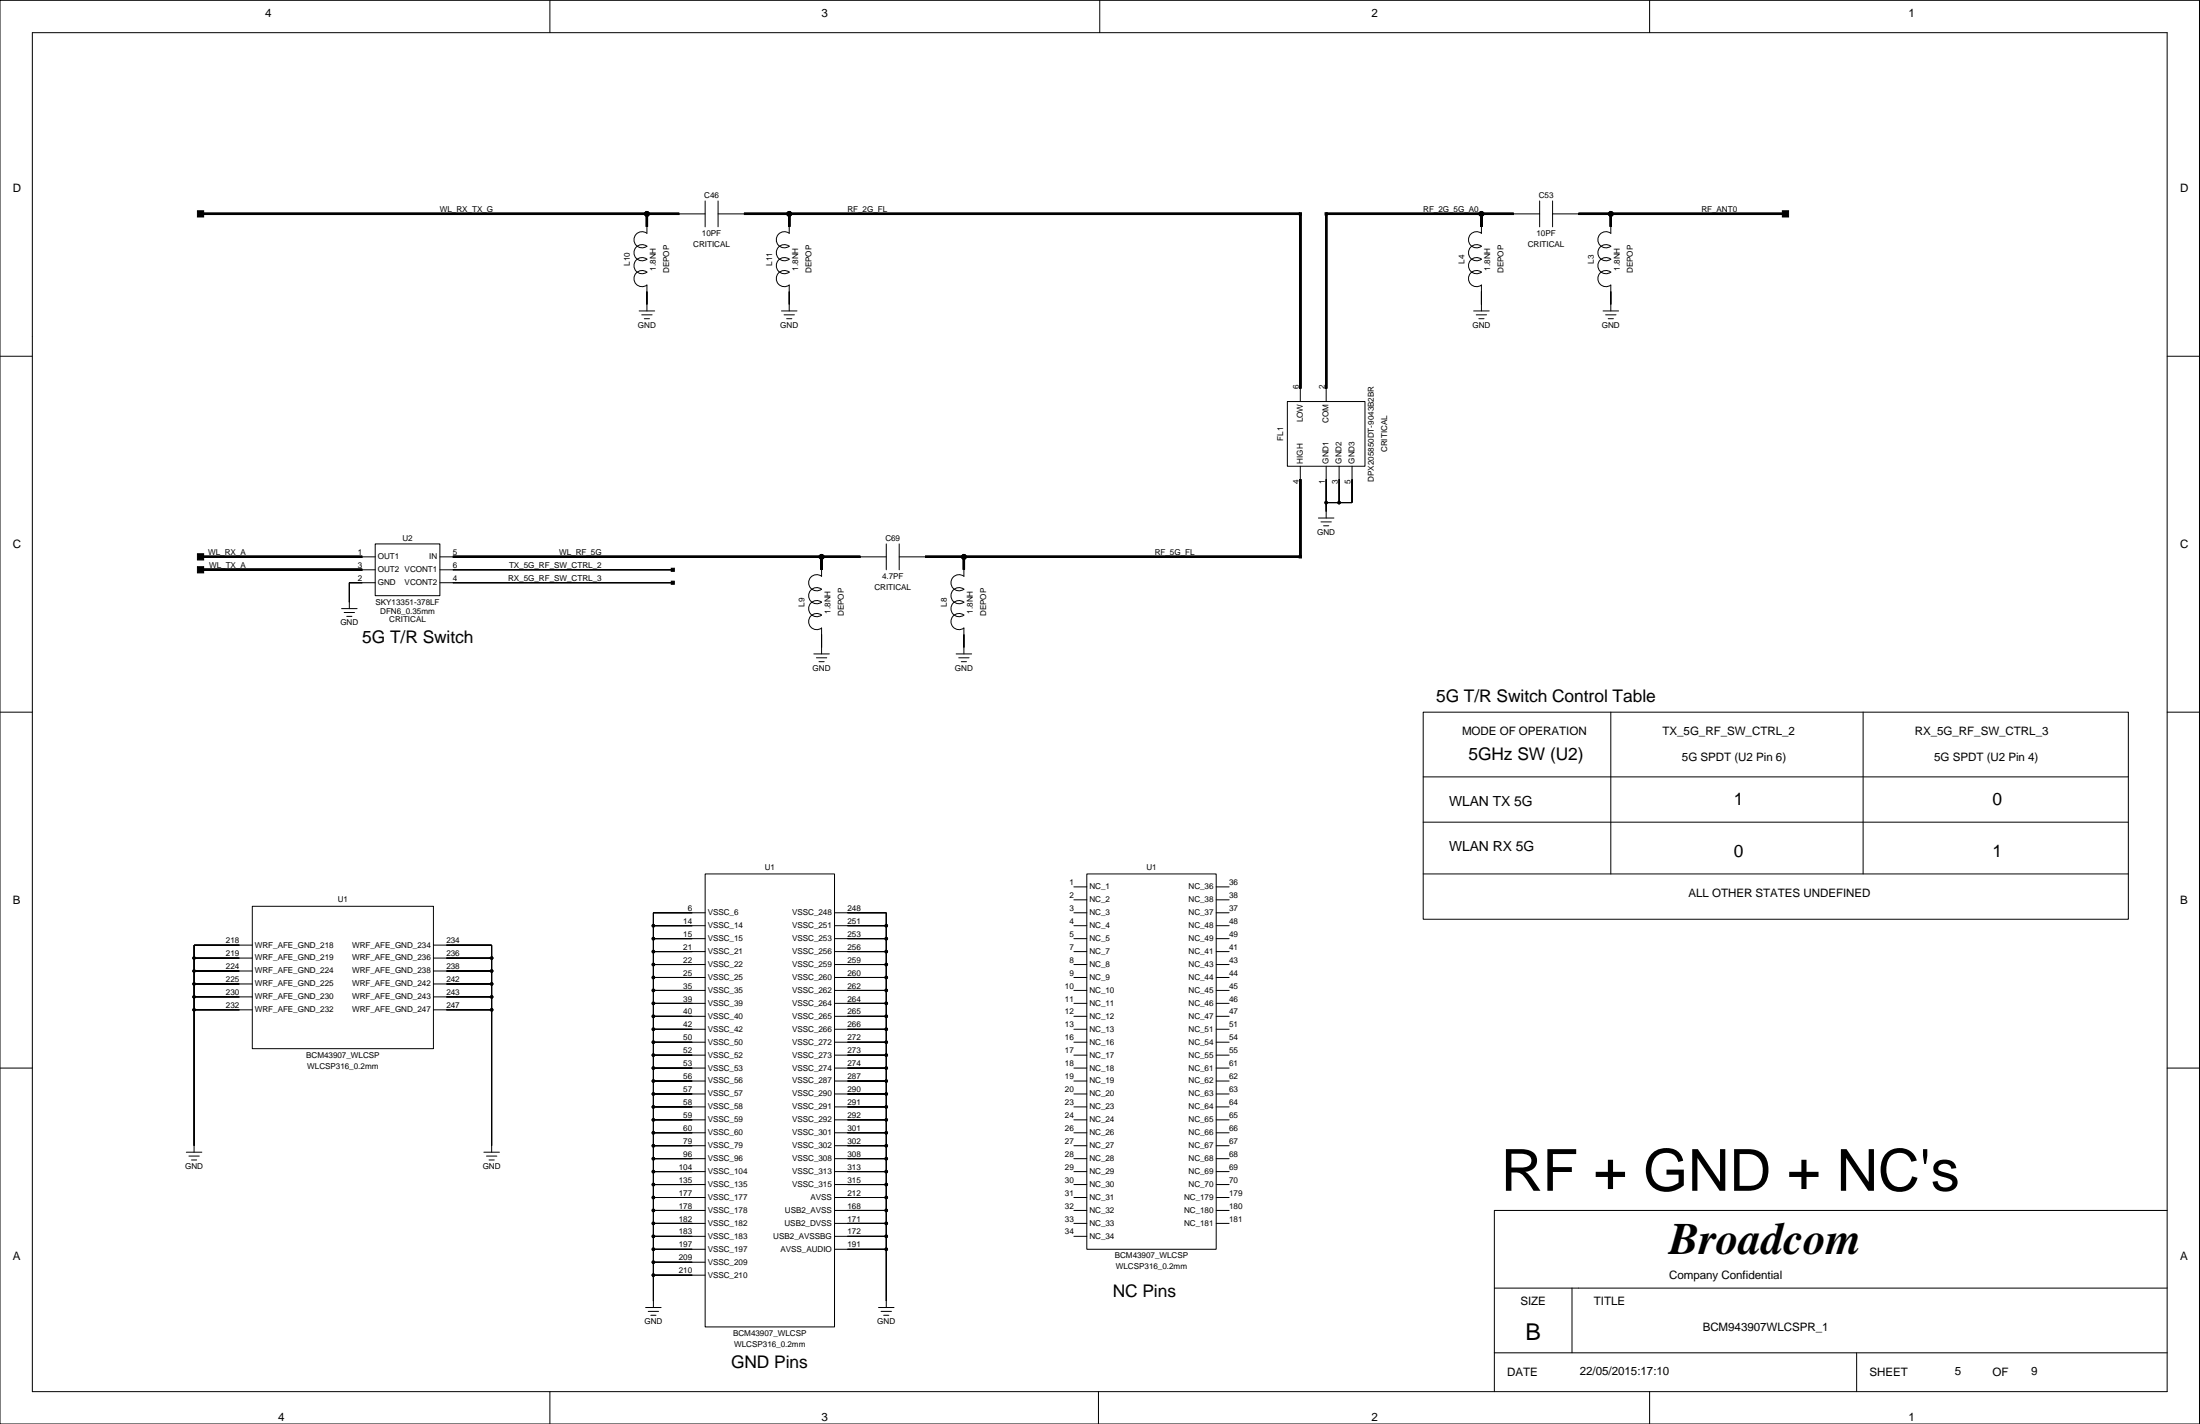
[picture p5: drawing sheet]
<svg xmlns="http://www.w3.org/2000/svg" width="432mm" height="279mm" viewBox="0 0 432 279" stroke-linecap="round" stroke-linejoin="round" font-family="sans-serif">
<g fill="none" stroke="#000" stroke-width=".2">
<path d="M0 .1h431.7v279.3h-431.7zM6.3 6.4h419.1v266.7h-419.1zM107.9 .1v6.3M215.9 .1v6.3M323.8 .1v6.3M138.4 39.4v5.1M140.9 39.4v5.1M302.2 39.4v5.1M304.7 39.4v5.1M127 44.5v1.3a1.59 1.59 0 0 0-2.2 .2 1.59 1.59 0 0 0 0 2.1 1.59 1.59 0 0 0 2.2 .2 1.59 1.59 0 0 0-2.2 .2 1.59 1.59 0 0 0 0 2.2 1.59 1.59 0 0 0 2.2 .1 1.59 1.59 0 0 0-2.2 .3 1.59 1.59 0 0 0 0 2.1 1.59 1.59 0 0 0 2.2 .2 1.59 1.59 0 0 0-2.2 .2 1.59 1.59 0 0 0 0 2.1 1.59 1.59 0 0 0 2.2 .2v5.1M133.3 42h5.1M140.9 42h5.1"/>
<path d="M154.9 44.5v1.3a1.59 1.59 0 0 0-2.1 .2 1.59 1.59 0 0 0 0 2.1 1.59 1.59 0 0 0 2.1 .2 1.59 1.59 0 0 0-2.1 .2 1.59 1.59 0 0 0 0 2.2 1.59 1.59 0 0 0 2.1 .1 1.59 1.59 0 0 0-2.1 .3 1.59 1.59 0 0 0 0 2.1 1.59 1.59 0 0 0 2.1 .2 1.59 1.59 0 0 0-2.1 .2 1.59 1.59 0 0 0 0 2.1 1.59 1.59 0 0 0 2.1 .2v5.1M290.8 44.5v1.3a1.59 1.59 0 0 0-2.2 .2 1.59 1.59 0 0 0 0 2.1 1.59 1.59 0 0 0 2.2 .2 1.59 1.59 0 0 0-2.2 .2 1.59 1.59 0 0 0 0 2.2 1.59 1.59 0 0 0 2.2 .1 1.59 1.59 0 0 0-2.2 .3 1.59 1.59 0 0 0 0 2.1 1.59 1.59 0 0 0 2.2 .2 1.59 1.59 0 0 0-2.2 .2 1.59 1.59 0 0 0 0 2.1 1.59 1.59 0 0 0 2.2 .2v5.1M297.1 42h5.1M304.7 42h5.1M316.2 44.5v1.3a1.59 1.59 0 0 0-2.2 .2 1.59 1.59 0 0 0 0 2.1 1.59 1.59 0 0 0 2.2 .2 1.59 1.59 0 0 0-2.2 .2 1.59 1.59 0 0 0 0 2.2 1.59 1.59 0 0 0 2.2 .1 1.59 1.59 0 0 0-2.2 .3 1.59 1.59 0 0 0 0 2.1 1.59 1.59 0 0 0 2.2 .2 1.59 1.59 0 0 0-2.2 .2 1.59 1.59 0 0 0 0 2.1 1.59 1.59 0 0 0 2.2 .2v5.1M0 69.9h6.3M125.4 61h3.1M126 61.8h2M126.5 62.5h1M153.4 61h3M153.9 61.8h2M154.4 62.5h1"/>
<path d="M252.7 78.8h15.2v12.7h-15.2zM255.2 76.2v2.6M260.3 76.2v2.6M289.2 61h3.1M289.7 61.8h2.1M290.3 62.5h1M314.6 61h3.1M315.1 61.8h2.1M315.7 62.5h1M425.4 69.9h6.3M255.2 91.5v2.5M260.3 91.5v10.1"/>
<path d="M262.8 91.5v7.1M265.4 91.5v7.1h-5.1M67 119.4h3.1M71.1 109.3h2.5M71.1 111.8h2.5M73.6 106.7h12.7v10.2h-12.7zM73.6 114.3h-5v5.1M86.3 109.3h2.6M86.3 114.3h45.8M86.3 111.8h45.8M161.3 111.8v1.3a1.59 1.59 0 0 0-2.2 .2 1.59 1.59 0 0 0 0 2.1 1.59 1.59 0 0 0 2.2 .2 1.59 1.59 0 0 0-2.2 .2 1.59 1.59 0 0 0 0 2.1 1.59 1.59 0 0 0 2.2 .2 1.59 1.59 0 0 0-2.2 .2 1.59 1.59 0 0 0 0 2.2 1.59 1.59 0 0 0 2.2 .2 1.59 1.59 0 0 0-2.2 .2 1.59 1.59 0 0 0 0 2.1 1.59 1.59 0 0 0 2.2 .2v5.1M168.9 109.3h5.1"/>
<path d="M174 106.7v5.1M176.5 109.3h5.1M176.5 106.7v5.1M189.2 111.8v1.3a1.59 1.59 0 0 0-2.1 .2 1.59 1.59 0 0 0 0 2.1 1.59 1.59 0 0 0 2.1 .2 1.59 1.59 0 0 0-2.1 .2 1.59 1.59 0 0 0 0 2.1 1.59 1.59 0 0 0 2.1 .2 1.59 1.59 0 0 0-2.1 .2 1.59 1.59 0 0 0 0 2.2 1.59 1.59 0 0 0 2.1 .2 1.59 1.59 0 0 0-2.1 .2 1.59 1.59 0 0 0 0 2.1 1.59 1.59 0 0 0 2.1 .2v5.1M258.8 101.6h3M259.3 102.4h2M259.8 103.2h1M0 139.7h6.3M67.5 120.2h2.1M68.1 120.9h1M159.7 128.3h3.1M160.2 129.1h2.1"/>
<path d="M160.7 129.8h1.1M187.7 128.3h3M188.2 129.1h2M188.7 129.8h1M279.3 139.7h138.4v40.7h-138.4zM316.2 139.7v31.8M365.7 139.7v31.8M425.4 139.7h6.3M279.3 152.4h138.4M49.5 177.8h35.6v28h-35.6zM138.4 171.5h25.4v88.9h-25.4zM138.4 179.1h-10.2v77.4"/>
<path d="M163.8 179.1h10.2v77.4M210.8 179.1h2.5M210.8 174h2.5M210.8 176.6h2.5M213.3 171.5h25.4v73.6h-25.4zM238.7 179.1h2.5M238.7 174h2.5M238.7 176.6h2.5M279.3 161.3h138.4M279.3 171.5h138.4M38.1 188h11.4M38.1 190.5h11.4"/>
<path d="M38.1 193.1h11.4M38.1 195.6h11.4M38.1 198.1h11.4M49.5 185.4h-11.4v40.7M85.1 185.4h11.4v40.7M85.1 188h11.4M85.1 190.5h11.4M85.1 193.1h11.4M85.1 195.6h11.4M85.1 198.1h11.4M128.2 181.6h10.2M128.2 184.2h10.2"/>
<path d="M128.2 186.7h10.2M128.2 189.3h10.2M128.2 191.8h10.2M128.2 194.3h10.2M128.2 196.9h10.2M128.2 199.4h10.2M163.8 181.6h10.2M163.8 184.2h10.2M163.8 186.7h10.2M163.8 189.3h10.2M163.8 191.8h10.2M163.8 194.3h10.2"/>
<path d="M163.8 196.9h10.2M163.8 199.4h10.2M210.8 181.6h2.5M210.8 184.2h2.5M210.8 186.7h2.5M210.8 189.3h2.5M210.8 191.8h2.5M210.8 194.3h2.5M210.8 196.9h2.5M210.8 199.4h2.5M238.7 181.6h2.5M238.7 184.2h2.5"/>
<path d="M238.7 186.7h2.5M238.7 189.3h2.5M238.7 191.8h2.5M238.7 194.3h2.5M238.7 196.9h2.5M238.7 199.4h2.5M0 209.6h6.3M128.2 209.6h10.2M128.2 201.9h10.2M128.2 204.5h10.2M128.2 207h10.2M128.2 212.1h10.2"/>
<path d="M128.2 214.6h10.2M128.2 217.2h10.2M128.2 219.7h10.2M163.8 209.6h10.2M163.8 201.9h10.2M163.8 204.5h10.2M163.8 207h10.2M163.8 212.1h10.2M163.8 214.6h10.2M163.8 217.2h10.2M163.8 219.7h10.2M210.8 209.6h2.5"/>
<path d="M210.8 201.9h2.5M210.8 204.5h2.5M210.8 207h2.5M210.8 212.1h2.5M210.8 214.6h2.5M210.8 217.2h2.5M210.8 219.7h2.5M238.7 209.6h2.5M238.7 201.9h2.5M238.7 204.5h2.5M238.7 207h2.5M238.7 212.1h2.5"/>
<path d="M238.7 214.6h2.5M238.7 217.2h2.5M238.7 219.7h2.5M425.4 209.6h6.3M36.6 226.1h3M37.1 226.8h2M37.6 227.6h1M95 226.1h3M95.5 226.8h2M96 227.6h1M128.2 237.5h10.2M128.2 222.3h10.2"/>
<path d="M128.2 224.8h10.2M128.2 227.3h10.2M128.2 229.9h10.2M128.2 232.4h10.2M128.2 235h10.2M163.8 237.5h10.2M163.8 222.3h10.2M163.8 224.8h10.2M163.8 227.3h10.2M163.8 229.9h10.2M163.8 232.4h10.2M163.8 235h10.2"/>
<path d="M210.8 237.5h2.5M210.8 222.3h2.5M210.8 224.8h2.5M210.8 227.3h2.5M210.8 229.9h2.5M210.8 232.4h2.5M210.8 235h2.5M238.7 237.5h2.5M238.7 222.3h2.5M238.7 224.8h2.5M238.7 227.3h2.5M238.7 229.9h2.5"/>
<path d="M238.7 232.4h2.5M238.7 235h2.5M425.4 237.5h-132.1v35.6M126.7 256.5h3.1M127.2 257.3h2.1M127.7 258.1h1M128.2 240h10.2M128.2 242.6h10.2M128.2 245.1h10.2M128.2 247.7h10.2M128.2 250.2h10.2M163.8 240h10.2"/>
<path d="M163.8 242.6h10.2M163.8 245.1h10.2M172.4 256.5h3.1M172.9 257.3h2.1M173.4 258.1h1.1M210.8 240h2.5M210.8 242.6h2.5M238.7 240h2.5M293.3 252.7h132.1M308.5 252.7v12.7M107.9 273.1v6.3M215.6 273.1v6.3"/>
<path d="M293.3 265.4h132.1M323.8 273.1v6.3M364.4 265.4v7.7"/>
<circle cx="127" cy="42" r=".48"/>
<circle cx="154.9" cy="42" r=".48"/>
<circle cx="290.8" cy="42" r=".48"/>
<circle cx="316.2" cy="42" r=".48"/>
<circle cx="260.3" cy="98.6" r=".25"/>
<circle cx="262.8" cy="98.6" r=".25"/>
<circle cx="161.3" cy="109.3" r=".48"/>
<circle cx="189.2" cy="109.3" r=".48"/>
<circle cx="38.1" cy="195.6" r=".25"/>
<circle cx="38.1" cy="188" r=".25"/>
<circle cx="38.1" cy="193.1" r=".25"/>
<circle cx="38.1" cy="190.5" r=".25"/>
<circle cx="38.1" cy="198.1" r=".25"/>
<circle cx="96.5" cy="188" r=".25"/>
<circle cx="96.5" cy="195.6" r=".25"/>
<circle cx="96.5" cy="193.1" r=".25"/>
<circle cx="96.5" cy="190.5" r=".25"/>
<circle cx="96.5" cy="198.1" r=".25"/>
<circle cx="128.2" cy="196.9" r=".25"/>
<circle cx="128.2" cy="189.3" r=".25"/>
<circle cx="128.2" cy="181.6" r=".25"/>
<circle cx="128.2" cy="199.4" r=".25"/>
<circle cx="128.2" cy="186.7" r=".25"/>
<circle cx="128.2" cy="194.3" r=".25"/>
<circle cx="128.2" cy="191.8" r=".25"/>
<circle cx="128.2" cy="184.2" r=".25"/>
<circle cx="174" cy="196.9" r=".25"/>
<circle cx="174" cy="189.3" r=".25"/>
<circle cx="174" cy="181.6" r=".25"/>
<circle cx="174" cy="186.7" r=".25"/>
<circle cx="174" cy="194.3" r=".25"/>
<circle cx="174" cy="191.8" r=".25"/>
<circle cx="174" cy="199.4" r=".25"/>
<circle cx="174" cy="184.2" r=".25"/>
<circle cx="128.2" cy="217.2" r=".25"/>
<circle cx="128.2" cy="201.9" r=".25"/>
<circle cx="128.2" cy="209.6" r=".25"/>
<circle cx="128.2" cy="207" r=".25"/>
<circle cx="128.2" cy="214.6" r=".25"/>
<circle cx="128.2" cy="219.7" r=".25"/>
<circle cx="128.2" cy="204.5" r=".25"/>
<circle cx="128.2" cy="212.1" r=".25"/>
<circle cx="174" cy="217.2" r=".25"/>
<circle cx="174" cy="207" r=".25"/>
<circle cx="174" cy="214.6" r=".25"/>
<circle cx="174" cy="201.9" r=".25"/>
<circle cx="174" cy="209.6" r=".25"/>
<circle cx="174" cy="219.7" r=".25"/>
<circle cx="174" cy="204.5" r=".25"/>
<circle cx="174" cy="212.1" r=".25"/>
<circle cx="128.2" cy="224.8" r=".25"/>
<circle cx="128.2" cy="232.4" r=".25"/>
<circle cx="128.2" cy="235" r=".25"/>
<circle cx="128.2" cy="229.9" r=".25"/>
<circle cx="128.2" cy="222.3" r=".25"/>
<circle cx="128.2" cy="237.5" r=".25"/>
<circle cx="128.2" cy="227.3" r=".25"/>
<circle cx="174" cy="224.8" r=".25"/>
<circle cx="174" cy="222.3" r=".25"/>
<circle cx="174" cy="235" r=".25"/>
<circle cx="174" cy="229.9" r=".25"/>
<circle cx="174" cy="237.5" r=".25"/>
<circle cx="174" cy="227.3" r=".25"/>
<circle cx="174" cy="232.4" r=".25"/>
<circle cx="128.2" cy="245.1" r=".25"/>
<circle cx="128.2" cy="242.6" r=".25"/>
<circle cx="128.2" cy="250.2" r=".25"/>
<circle cx="128.2" cy="247.7" r=".25"/>
<circle cx="128.2" cy="240" r=".25"/>
<circle cx="174" cy="245.1" r=".25"/>
<circle cx="174" cy="242.6" r=".25"/>
<circle cx="174" cy="240" r=".25"/>
</g>
<g fill="#000" stroke="#000" stroke-width=".2">
<path d="M38.8 41.4h1.2v1.2h-1.2z" fill-rule="evenodd"/>
<path d="M127 57.2v2.5z" fill-rule="evenodd"/>
<path d="M154.9 57.2v2.5z" fill-rule="evenodd"/>
<path d="M255 41.7h.4v.5h-.4z" fill-rule="evenodd"/>
<path d="M260.1 41.7h.4v.5h-.4z" fill-rule="evenodd"/>
<path d="M290.8 57.2v2.5z" fill-rule="evenodd"/>
<path d="M316.2 57.2v2.5z" fill-rule="evenodd"/>
<path d="M349.8 41.4h1.2v1.2h-1.2z" fill-rule="evenodd"/>
<path d="M260.3 94v4.6z" fill-rule="evenodd"/>
<path d="M260.3 98.6v1.8z" fill-rule="evenodd"/>
<path d="M262.8 94v4.6z" fill-rule="evenodd"/>
<path d="M260.3 98.6h2.5z" fill-rule="evenodd"/>
<path d="M265.4 94v4.6z" fill-rule="evenodd"/>
<path d="M262.8 98.6h2.6z" fill-rule="evenodd"/>
<path d="M38.8 108.6h1.2v1.3h-1.2z" fill-rule="evenodd"/>
<path d="M38.8 111.2h1.2v1.2h-1.2z" fill-rule="evenodd"/>
<path d="M68.6 114.3v3.8z" fill-rule="evenodd"/>
<path d="M68.6 114.3h2.5z" fill-rule="evenodd"/>
<path d="M131.7 111.5h.7v.6h-.7z" fill-rule="evenodd"/>
<path d="M131.7 114h.7v.6h-.7z" fill-rule="evenodd"/>
<path d="M88.9 111.8h43.2z" fill-rule="evenodd"/>
<path d="M88.9 114.3h43.2z" fill-rule="evenodd"/>
<path d="M255 109h.4v.5h-.4z" fill-rule="evenodd"/>
<path d="M161.3 124.5v2.5z" fill-rule="evenodd"/>
<path d="M189.2 124.5v2.5z" fill-rule="evenodd"/>
<path d="M128.2 179.1v2.5z" fill-rule="evenodd"/>
<path d="M128.2 179.1h7.7z" fill-rule="evenodd"/>
<path d="M166.3 179.1h7.7z" fill-rule="evenodd"/>
<path d="M174 179.1v2.5z" fill-rule="evenodd"/>
<path d="M38.1 198.1v26.7z" fill-rule="evenodd"/>
<path d="M38.1 195.6v2.5z" fill-rule="evenodd"/>
<path d="M38.1 193.1v2.5z" fill-rule="evenodd"/>
<path d="M38.1 190.5v2.6z" fill-rule="evenodd"/>
<path d="M38.1 188v2.5z" fill-rule="evenodd"/>
<path d="M38.1 185.4v2.6z" fill-rule="evenodd"/>
<path d="M38.1 190.5h8.9z" fill-rule="evenodd"/>
<path d="M38.1 193.1h8.9z" fill-rule="evenodd"/>
<path d="M38.1 195.6h8.9z" fill-rule="evenodd"/>
<path d="M38.1 198.1h8.9z" fill-rule="evenodd"/>
<path d="M38.1 185.4h8.9z" fill-rule="evenodd"/>
<path d="M38.1 188h8.9z" fill-rule="evenodd"/>
<path d="M87.6 193.1h8.9z" fill-rule="evenodd"/>
<path d="M87.6 190.5h8.9z" fill-rule="evenodd"/>
<path d="M87.6 188h8.9z" fill-rule="evenodd"/>
<path d="M87.6 185.4h8.9z" fill-rule="evenodd"/>
<path d="M96.5 185.4v2.6z" fill-rule="evenodd"/>
<path d="M96.5 188v2.5z" fill-rule="evenodd"/>
<path d="M96.5 190.5v2.6z" fill-rule="evenodd"/>
<path d="M96.5 193.1v2.5z" fill-rule="evenodd"/>
<path d="M87.6 195.6h8.9z" fill-rule="evenodd"/>
<path d="M96.5 195.6v2.5z" fill-rule="evenodd"/>
<path d="M87.6 198.1h8.9z" fill-rule="evenodd"/>
<path d="M96.5 198.1v26.7z" fill-rule="evenodd"/>
<path d="M128.2 181.6v2.6z" fill-rule="evenodd"/>
<path d="M128.2 184.2v2.5z" fill-rule="evenodd"/>
<path d="M128.2 186.7v2.6z" fill-rule="evenodd"/>
<path d="M128.2 189.3v2.5z" fill-rule="evenodd"/>
<path d="M128.2 191.8v2.5z" fill-rule="evenodd"/>
<path d="M128.2 194.3v2.6z" fill-rule="evenodd"/>
<path d="M128.2 196.9v2.5z" fill-rule="evenodd"/>
<path d="M128.2 199.4v2.5z" fill-rule="evenodd"/>
<path d="M128.2 199.4h7.7z" fill-rule="evenodd"/>
<path d="M128.2 196.9h7.7z" fill-rule="evenodd"/>
<path d="M128.2 194.3h7.7z" fill-rule="evenodd"/>
<path d="M128.2 189.3h7.7z" fill-rule="evenodd"/>
<path d="M128.2 181.6h7.7z" fill-rule="evenodd"/>
<path d="M128.2 184.2h7.7z" fill-rule="evenodd"/>
<path d="M128.2 186.7h7.7z" fill-rule="evenodd"/>
<path d="M128.2 191.8h7.7z" fill-rule="evenodd"/>
<path d="M166.3 191.8h7.7z" fill-rule="evenodd"/>
<path d="M166.3 186.7h7.7z" fill-rule="evenodd"/>
<path d="M166.3 184.2h7.7z" fill-rule="evenodd"/>
<path d="M166.3 181.6h7.7z" fill-rule="evenodd"/>
<path d="M174 181.6v2.6z" fill-rule="evenodd"/>
<path d="M174 184.2v2.5z" fill-rule="evenodd"/>
<path d="M174 186.7v2.6z" fill-rule="evenodd"/>
<path d="M166.3 189.3h7.7z" fill-rule="evenodd"/>
<path d="M174 189.3v2.5z" fill-rule="evenodd"/>
<path d="M174 191.8v2.5z" fill-rule="evenodd"/>
<path d="M166.3 194.3h7.7z" fill-rule="evenodd"/>
<path d="M174 194.3v2.6z" fill-rule="evenodd"/>
<path d="M166.3 196.9h7.7z" fill-rule="evenodd"/>
<path d="M174 196.9v2.5z" fill-rule="evenodd"/>
<path d="M166.3 199.4h7.7z" fill-rule="evenodd"/>
<path d="M174 199.4v2.5z" fill-rule="evenodd"/>
<path d="M128.2 201.9v2.6z" fill-rule="evenodd"/>
<path d="M128.2 204.5v2.5z" fill-rule="evenodd"/>
<path d="M128.2 207v2.6z" fill-rule="evenodd"/>
<path d="M128.2 209.6v2.5z" fill-rule="evenodd"/>
<path d="M128.2 212.1v2.5z" fill-rule="evenodd"/>
<path d="M128.2 214.6v2.6z" fill-rule="evenodd"/>
<path d="M128.2 217.2v2.5z" fill-rule="evenodd"/>
<path d="M128.2 219.7v2.6z" fill-rule="evenodd"/>
<path d="M128.2 219.7h7.7z" fill-rule="evenodd"/>
<path d="M128.2 217.2h7.7z" fill-rule="evenodd"/>
<path d="M128.2 214.6h7.7z" fill-rule="evenodd"/>
<path d="M128.2 212.1h7.7z" fill-rule="evenodd"/>
<path d="M128.2 207h7.7z" fill-rule="evenodd"/>
<path d="M128.2 201.9h7.7z" fill-rule="evenodd"/>
<path d="M128.2 204.5h7.7z" fill-rule="evenodd"/>
<path d="M128.2 209.6h7.7z" fill-rule="evenodd"/>
<path d="M166.3 219.7h7.7z" fill-rule="evenodd"/>
<path d="M166.3 217.2h7.7z" fill-rule="evenodd"/>
<path d="M166.3 214.6h7.7z" fill-rule="evenodd"/>
<path d="M166.3 212.1h7.7z" fill-rule="evenodd"/>
<path d="M166.3 209.6h7.7z" fill-rule="evenodd"/>
<path d="M166.3 207h7.7z" fill-rule="evenodd"/>
<path d="M166.3 204.5h7.7z" fill-rule="evenodd"/>
<path d="M166.3 201.9h7.7z" fill-rule="evenodd"/>
<path d="M174 201.9v2.6z" fill-rule="evenodd"/>
<path d="M174 204.5v2.5z" fill-rule="evenodd"/>
<path d="M174 207v2.6z" fill-rule="evenodd"/>
<path d="M174 209.6v2.5z" fill-rule="evenodd"/>
<path d="M174 212.1v2.5z" fill-rule="evenodd"/>
<path d="M174 214.6v2.6z" fill-rule="evenodd"/>
<path d="M174 217.2v2.5z" fill-rule="evenodd"/>
<path d="M174 219.7v2.6z" fill-rule="evenodd"/>
<path d="M128.2 222.3v2.5z" fill-rule="evenodd"/>
<path d="M128.2 224.8v2.5z" fill-rule="evenodd"/>
<path d="M128.2 227.3v2.6z" fill-rule="evenodd"/>
<path d="M128.2 229.9v2.5z" fill-rule="evenodd"/>
<path d="M128.2 232.4v2.6z" fill-rule="evenodd"/>
<path d="M128.2 235v2.5z" fill-rule="evenodd"/>
<path d="M128.2 237.5v2.5z" fill-rule="evenodd"/>
<path d="M128.2 237.5h7.7z" fill-rule="evenodd"/>
<path d="M128.2 235h7.7z" fill-rule="evenodd"/>
<path d="M128.2 232.4h7.7z" fill-rule="evenodd"/>
<path d="M128.2 227.3h7.7z" fill-rule="evenodd"/>
<path d="M128.2 222.3h7.7z" fill-rule="evenodd"/>
<path d="M128.2 224.8h7.7z" fill-rule="evenodd"/>
<path d="M128.2 229.9h7.7z" fill-rule="evenodd"/>
<path d="M166.3 237.5h7.7z" fill-rule="evenodd"/>
<path d="M166.3 235h7.7z" fill-rule="evenodd"/>
<path d="M166.3 232.4h7.7z" fill-rule="evenodd"/>
<path d="M166.3 229.9h7.7z" fill-rule="evenodd"/>
<path d="M166.3 227.3h7.7z" fill-rule="evenodd"/>
<path d="M166.3 224.8h7.7z" fill-rule="evenodd"/>
<path d="M166.3 222.3h7.7z" fill-rule="evenodd"/>
<path d="M174 222.3v2.5z" fill-rule="evenodd"/>
<path d="M174 224.8v2.5z" fill-rule="evenodd"/>
<path d="M174 227.3v2.6z" fill-rule="evenodd"/>
<path d="M174 229.9v2.5z" fill-rule="evenodd"/>
<path d="M174 232.4v2.6z" fill-rule="evenodd"/>
<path d="M174 235v2.5z" fill-rule="evenodd"/>
<path d="M174 237.5v2.5z" fill-rule="evenodd"/>
<path d="M128.2 250.2v5.1z" fill-rule="evenodd"/>
<path d="M128.2 247.7v2.5z" fill-rule="evenodd"/>
<path d="M128.2 240v2.6z" fill-rule="evenodd"/>
<path d="M128.2 242.6v2.5z" fill-rule="evenodd"/>
<path d="M128.2 245.1v2.6z" fill-rule="evenodd"/>
<path d="M128.2 250.2h7.7z" fill-rule="evenodd"/>
<path d="M128.2 240h7.7z" fill-rule="evenodd"/>
<path d="M128.2 242.6h7.7z" fill-rule="evenodd"/>
<path d="M128.2 245.1h7.7z" fill-rule="evenodd"/>
<path d="M128.2 247.7h7.7z" fill-rule="evenodd"/>
<path d="M166.3 245.1h7.7z" fill-rule="evenodd"/>
<path d="M166.3 240h7.7z" fill-rule="evenodd"/>
<path d="M174 240v2.6z" fill-rule="evenodd"/>
<path d="M166.3 242.6h7.7z" fill-rule="evenodd"/>
<path d="M174 242.6v2.5z" fill-rule="evenodd"/>
<path d="M174 245.1v10.2z" fill-rule="evenodd"/>
<circle cx="127" cy="42" r=".48"/>
<circle cx="154.9" cy="42" r=".48"/>
<circle cx="290.8" cy="42" r=".48"/>
<circle cx="316.2" cy="42" r=".48"/>
<circle cx="260.3" cy="98.6" r=".25"/>
<circle cx="262.8" cy="98.6" r=".25"/>
<circle cx="161.3" cy="109.3" r=".48"/>
<circle cx="189.2" cy="109.3" r=".48"/>
<circle cx="38.1" cy="195.6" r=".25"/>
<circle cx="38.1" cy="188" r=".25"/>
<circle cx="38.1" cy="193.1" r=".25"/>
<circle cx="38.1" cy="190.5" r=".25"/>
<circle cx="38.1" cy="198.1" r=".25"/>
<circle cx="96.5" cy="188" r=".25"/>
<circle cx="96.5" cy="195.6" r=".25"/>
<circle cx="96.5" cy="193.1" r=".25"/>
<circle cx="96.5" cy="190.5" r=".25"/>
<circle cx="96.5" cy="198.1" r=".25"/>
<circle cx="128.2" cy="196.9" r=".25"/>
<circle cx="128.2" cy="189.3" r=".25"/>
<circle cx="128.2" cy="181.6" r=".25"/>
<circle cx="128.2" cy="199.4" r=".25"/>
<circle cx="128.2" cy="186.7" r=".25"/>
<circle cx="128.2" cy="194.3" r=".25"/>
<circle cx="128.2" cy="191.8" r=".25"/>
<circle cx="128.2" cy="184.2" r=".25"/>
<circle cx="174" cy="196.9" r=".25"/>
<circle cx="174" cy="189.3" r=".25"/>
<circle cx="174" cy="181.6" r=".25"/>
<circle cx="174" cy="186.7" r=".25"/>
<circle cx="174" cy="194.3" r=".25"/>
<circle cx="174" cy="191.8" r=".25"/>
<circle cx="174" cy="199.4" r=".25"/>
<circle cx="174" cy="184.2" r=".25"/>
<circle cx="128.2" cy="217.2" r=".25"/>
<circle cx="128.2" cy="201.9" r=".25"/>
<circle cx="128.2" cy="209.6" r=".25"/>
<circle cx="128.2" cy="207" r=".25"/>
<circle cx="128.2" cy="214.6" r=".25"/>
<circle cx="128.2" cy="219.7" r=".25"/>
<circle cx="128.2" cy="204.5" r=".25"/>
<circle cx="128.2" cy="212.1" r=".25"/>
<circle cx="174" cy="217.2" r=".25"/>
<circle cx="174" cy="207" r=".25"/>
<circle cx="174" cy="214.6" r=".25"/>
<circle cx="174" cy="201.9" r=".25"/>
<circle cx="174" cy="209.6" r=".25"/>
<circle cx="174" cy="219.7" r=".25"/>
<circle cx="174" cy="204.5" r=".25"/>
<circle cx="174" cy="212.1" r=".25"/>
<circle cx="128.2" cy="224.8" r=".25"/>
<circle cx="128.2" cy="232.4" r=".25"/>
<circle cx="128.2" cy="235" r=".25"/>
<circle cx="128.2" cy="229.9" r=".25"/>
<circle cx="128.2" cy="222.3" r=".25"/>
<circle cx="128.2" cy="237.5" r=".25"/>
<circle cx="128.2" cy="227.3" r=".25"/>
<circle cx="174" cy="224.8" r=".25"/>
<circle cx="174" cy="222.3" r=".25"/>
<circle cx="174" cy="235" r=".25"/>
<circle cx="174" cy="229.9" r=".25"/>
<circle cx="174" cy="237.5" r=".25"/>
<circle cx="174" cy="227.3" r=".25"/>
<circle cx="174" cy="232.4" r=".25"/>
<circle cx="128.2" cy="245.1" r=".25"/>
<circle cx="128.2" cy="242.6" r=".25"/>
<circle cx="128.2" cy="250.2" r=".25"/>
<circle cx="128.2" cy="247.7" r=".25"/>
<circle cx="128.2" cy="240" r=".25"/>
<circle cx="174" cy="245.1" r=".25"/>
<circle cx="174" cy="242.6" r=".25"/>
<circle cx="174" cy="240" r=".25"/>
</g>
<g fill="#000" stroke="#000" stroke-width=".45">
<path d="M127 42v2.5z" fill-rule="evenodd"/>
<path d="M39.4 42h87.6z" fill-rule="evenodd"/>
<path d="M127 42h6.3z" fill-rule="evenodd"/>
<path d="M154.9 42v2.5z" fill-rule="evenodd"/>
<path d="M146 42h8.9z" fill-rule="evenodd"/>
<path d="M255.2 42v34.2z" fill-rule="evenodd"/>
<path d="M154.9 42h100.3z" fill-rule="evenodd"/>
<path d="M260.3 42v34.2z" fill-rule="evenodd"/>
<path d="M290.8 42v2.5z" fill-rule="evenodd"/>
<path d="M260.3 42h30.5z" fill-rule="evenodd"/>
<path d="M290.8 42h6.3z" fill-rule="evenodd"/>
<path d="M316.2 42v2.5z" fill-rule="evenodd"/>
<path d="M309.8 42h6.4z" fill-rule="evenodd"/>
<path d="M316.2 42h34.2z" fill-rule="evenodd"/>
<path d="M255.2 94v15.3z" fill-rule="evenodd"/>
<path d="M39.4 109.3h31.7z" fill-rule="evenodd"/>
<path d="M39.4 111.8h31.7z" fill-rule="evenodd"/>
<path d="M161.3 109.3v2.5z" fill-rule="evenodd"/>
<path d="M88.9 109.3h72.4z" fill-rule="evenodd"/>
<path d="M161.3 109.3h7.6z" fill-rule="evenodd"/>
<path d="M181.6 109.3h7.6z" fill-rule="evenodd"/>
<path d="M189.2 109.3v2.5z" fill-rule="evenodd"/>
<path d="M189.2 109.3h66z" fill-rule="evenodd"/>
</g>
<g fill="none" stroke="#000" stroke-width=".45">
<path d="M39.4 42h93.9M127 42v2.5M146 42h109.2v34.2M154.9 42v2.5M290.8 42v2.5M297.1 42h-36.8v34.2M309.8 42h40.6M316.2 42v2.5M255.2 94v15.3h-73.6M39.4 109.3h31.7M39.4 111.8h31.7M88.9 109.3h80"/>
<path d="M161.3 109.3v2.5M189.2 109.3v2.5"/>
</g>
<text font-size="11.4" x="294.6" y="233.6">RF + GND + NC's</text>
<text font-size="8.8" x="327.6" y="246.1">Broadcom</text>
<text font-size="4.6" x="299.4" y="263">B</text>
<g font-size="3.4">
<text x="71.1" y="126.3">5G T/R Switch</text>
<text x="281.9" y="137.7">5G T/R Switch Control Table</text>
<text x="288.2" y="149.1">5GHz SW (U2)</text>
<text x="340.3" y="158">1</text>
<text x="391.1" y="158">0</text>
<text x="340.3" y="168.2">0</text>
<text x="391.1" y="168.2">1</text>
<text x="218.4" y="254.5">NC Pins</text>
<text x="143.5" y="268.5">GND Pins</text>
</g>
<g font-size="2.7">
<text x="284.4" y="158.2">WLAN TX 5G</text>
<text x="284.4" y="167">WLAN RX 5G</text>
</g>
<g font-size="2.3">
<text x="52.1" y="3.4">4</text>
<text x="161.3" y="3.4">3</text>
<text x="269.2" y="3.4">2</text>
<text x="374.6" y="3.4">1</text>
<text x="2.5" y="37.6">D</text>
<text x="427.9" y="37.6">D</text>
<text x="2.5" y="107.5">C</text>
<text x="427.9" y="107.5">C</text>
<text x="287" y="144.3">MODE OF OPERATION</text>
<text x="326.3" y="144.3">TX_5G_RF_SW_CTRL_2</text>
<text x="330.1" y="149.4">5G SPDT (U2 Pin 6)</text>
<text x="375.8" y="144.3">RX_5G_RF_SW_CTRL_3</text>
<text x="379.6" y="149.4">5G SPDT (U2 Pin 4)</text>
<text x="2.5" y="177.3">B</text>
<text x="331.4" y="176">ALL OTHER STATES UNDEFINED</text>
<text x="427.9" y="177.3">B</text>
<text x="2.5" y="247.1">A</text>
<text x="327.6" y="250.9">Company Confidential</text>
<text x="427.9" y="247.1">A</text>
<text x="298.4" y="256">SIZE</text>
<text x="312.8" y="256">TITLE</text>
<text x="334.2" y="261.1">BCM943907WLCSPR_1</text>
<text x="310.1" y="269.7">22/05/2015:17:10</text>
<text x="383.7" y="269.7">5</text>
<text x="398.7" y="269.7">9</text>
<text x="295.8" y="270">DATE</text>
<text x="366.9" y="270">SHEET</text>
<text x="391.1" y="270">OF</text>
<text x="54.6" y="278.9">4</text>
<text x="161.3" y="278.9">3</text>
<text x="269.2" y="278.9">2</text>
<text x="374.6" y="278.9">1</text>
</g>
<g font-size="1.6">
<text x="86.3" y="41.6">WL_RX_TX_G</text>
<text x="138.2" y="38.9">C46</text>
<text x="166.3" y="41.6">RF_2G_FL</text>
<text x="279.3" y="41.6">RF_2G_5G_A0</text>
<text x="302" y="38.9">C53</text>
<text x="333.9" y="41.6">RF_ANT0</text>
<text x="137.8" y="46.2">10PF</text>
<text x="301.6" y="46.2">10PF</text>
<text x="123.6" y="52.2" transform="rotate(-90 123.6 52.2)">L10</text>
<text x="128.7" y="53.1" transform="rotate(-90 128.7 53.1)">1.8NH</text>
<text x="131.3" y="53.6" transform="rotate(-90 131.3 53.6)">DEPOP</text>
<text x="136.1" y="48.5">CRITICAL</text>
<text x="151.6" y="52.2" transform="rotate(-90 151.6 52.2)">L11</text>
<text x="156.6" y="53.1" transform="rotate(-90 156.6 53.1)">1.8NH</text>
<text x="159.3" y="53.6" transform="rotate(-90 159.3 53.6)">DEPOP</text>
<text x="287.4" y="51.7" transform="rotate(-90 287.4 51.7)">L4</text>
<text x="292.5" y="53.1" transform="rotate(-90 292.5 53.1)">1.8NH</text>
<text x="295.1" y="53.6" transform="rotate(-90 295.1 53.6)">DEPOP</text>
<text x="299.9" y="48.5">CRITICAL</text>
<text x="312.8" y="51.7" transform="rotate(-90 312.8 51.7)">L3</text>
<text x="317.9" y="53.1" transform="rotate(-90 317.9 53.1)">1.8NH</text>
<text x="320.5" y="53.6" transform="rotate(-90 320.5 53.6)">DEPOP</text>
<text x="125.2" y="64.3">GND</text>
<text x="153.1" y="64.3">GND</text>
<text x="289" y="64.3">GND</text>
<text x="314.4" y="64.3">GND</text>
<text x="254.9" y="76.2" transform="rotate(-90 254.9 76.2)">6</text>
<text x="260" y="76.2" transform="rotate(-90 260 76.2)">2</text>
<text x="255.7" y="82.9" transform="rotate(-90 255.7 82.9)">LOW</text>
<text x="260.8" y="83" transform="rotate(-90 260.8 83)">COM</text>
<text x="251.9" y="86.5" transform="rotate(-90 251.9 86.5)">FL1</text>
<text x="272.3" y="88.7" transform="rotate(-90 272.3 88.7)">CRITICAL</text>
<text x="254.9" y="94.9" transform="rotate(-90 254.9 94.9)">4</text>
<text x="255.7" y="91" transform="rotate(-90 255.7 91)">HIGH</text>
<text x="260" y="94.9" transform="rotate(-90 260 94.9)">1</text>
<text x="260.8" y="91" transform="rotate(-90 260.8 91)">GND1</text>
<text x="262.6" y="94.9" transform="rotate(-90 262.6 94.9)">3</text>
<text x="263.3" y="91" transform="rotate(-90 263.3 91)">GND2</text>
<text x="265.1" y="94.9" transform="rotate(-90 265.1 94.9)">5</text>
<text x="265.8" y="91" transform="rotate(-90 265.8 91)">GND3</text>
<text x="269.7" y="94.5" transform="rotate(-90 269.7 94.5)">DPX205850DT-9043B2BR</text>
<text x="79" y="106.2">U2</text>
<text x="173.8" y="106.2">C69</text>
<text x="258.5" y="104.9">GND</text>
<text x="40.9" y="108.9">WL_RX_A</text>
<text x="41" y="111.4">WL_TX_A</text>
<text x="70.2" y="111.4">3</text>
<text x="70.2" y="108.9">1</text>
<text x="70.2" y="114">2</text>
<text x="74.2" y="112.3">OUT2 VCONT1</text>
<text x="74.2" y="109.7">OUT1</text>
<text x="84.3" y="109.7">IN</text>
<text x="88.9" y="111.4">6</text>
<text x="88.9" y="114">4</text>
<text x="88.9" y="108.9">5</text>
<text x="99.7" y="114">RX_5G_RF_SW_CTRL_3</text>
<text x="99.9" y="111.4">TX_5G_RF_SW_CTRL_2</text>
<text x="109.7" y="108.9">WL_RF_5G</text>
<text x="173.1" y="113.5">4.7PF</text>
<text x="226.6" y="108.9">RF_5G_FL</text>
<text x="73.7" y="118.6">SKY13351-378LF</text>
<text x="74.2" y="114.8">GND</text>
<text x="79.4" y="114.8">VCONT2</text>
<text x="157.9" y="119" transform="rotate(-90 157.9 119)">L9</text>
<text x="171.6" y="115.8">CRITICAL</text>
<text x="185.9" y="119" transform="rotate(-90 185.9 119)">L8</text>
<text x="66.8" y="122.7">GND</text>
<text x="74.6" y="120.4">DFN6_0.35mm</text>
<text x="76.4" y="122.1">CRITICAL</text>
<text x="163" y="120.4" transform="rotate(-90 163 120.4)">1.8NH</text>
<text x="165.6" y="120.9" transform="rotate(-90 165.6 120.9)">DEPOP</text>
<text x="190.9" y="120.4" transform="rotate(-90 190.9 120.4)">1.8NH</text>
<text x="193.5" y="120.9" transform="rotate(-90 193.5 120.9)">DEPOP</text>
<text x="159.5" y="131.6">GND</text>
<text x="187.4" y="131.6">GND</text>
<text x="150.1" y="170.7">U1</text>
<text x="209.9" y="173.7">1</text>
<text x="225" y="170.7">U1</text>
<text x="241.2" y="173.7">36</text>
<text x="66.3" y="177">U1</text>
<text x="135" y="178.7">6</text>
<text x="138.9" y="179.6">VSSC_6</text>
<text x="155.5" y="179.6">VSSC_248</text>
<text x="166.3" y="178.7">248</text>
<text x="209.9" y="176.2">2</text>
<text x="209.9" y="178.7">3</text>
<text x="213.8" y="174.5">NC_1</text>
<text x="213.8" y="177">NC_2</text>
<text x="213.8" y="179.6">NC_3</text>
<text x="233.3" y="174.5">NC_36</text>
<text x="233.3" y="177">NC_38</text>
<text x="233.3" y="179.6">NC_37</text>
<text x="241.2" y="176.2">38</text>
<text x="241.2" y="178.7">37</text>
<text x="44.3" y="185.1">218</text>
<text x="50" y="185.9">WRF_AFE_GND_218</text>
<text x="69.1" y="185.9">WRF_AFE_GND_234</text>
<text x="87.6" y="185.1">234</text>
<text x="134.1" y="181.3">14</text>
<text x="134.1" y="183.8">15</text>
<text x="138.9" y="182.1">VSSC_14</text>
<text x="138.9" y="184.6">VSSC_15</text>
<text x="155.5" y="182.1">VSSC_251</text>
<text x="155.5" y="184.6">VSSC_253</text>
<text x="166.3" y="181.3">251</text>
<text x="166.3" y="183.8">253</text>
<text x="209.9" y="181.3">4</text>
<text x="209.9" y="183.8">5</text>
<text x="213.8" y="182.1">NC_4</text>
<text x="213.8" y="184.6">NC_5</text>
<text x="233.3" y="182.1">NC_48</text>
<text x="233.3" y="184.6">NC_49</text>
<text x="241.2" y="181.3">48</text>
<text x="241.2" y="183.8">49</text>
<text x="44.3" y="187.6">219</text>
<text x="44.3" y="190.2">224</text>
<text x="50" y="188.5">WRF_AFE_GND_219</text>
<text x="50" y="191">WRF_AFE_GND_224</text>
<text x="69.1" y="188.5">WRF_AFE_GND_236</text>
<text x="69.1" y="191">WRF_AFE_GND_238</text>
<text x="87.6" y="187.6">236</text>
<text x="87.6" y="190.2">238</text>
<text x="134.1" y="186.3">21</text>
<text x="134.1" y="188.9">22</text>
<text x="134.1" y="191.4">25</text>
<text x="138.9" y="187.2">VSSC_21</text>
<text x="138.9" y="189.7">VSSC_22</text>
<text x="155.5" y="187.2">VSSC_256</text>
<text x="155.5" y="189.7">VSSC_259</text>
<text x="166.3" y="186.3">256</text>
<text x="166.3" y="188.9">259</text>
<text x="166.3" y="191.4">260</text>
<text x="209.9" y="186.3">7</text>
<text x="209.9" y="188.9">8</text>
<text x="209.9" y="191.4">9</text>
<text x="213.8" y="187.2">NC_7</text>
<text x="213.8" y="189.7">NC_8</text>
<text x="233.3" y="187.2">NC_41</text>
<text x="233.3" y="189.7">NC_43</text>
<text x="241.2" y="186.3">41</text>
<text x="241.2" y="188.9">43</text>
<text x="241.2" y="191.4">44</text>
<text x="44.3" y="192.7">225</text>
<text x="44.3" y="195.2">230</text>
<text x="44.3" y="197.8">232</text>
<text x="50" y="193.5">WRF_AFE_GND_225</text>
<text x="50" y="196.1">WRF_AFE_GND_230</text>
<text x="69.1" y="193.5">WRF_AFE_GND_242</text>
<text x="69.1" y="196.1">WRF_AFE_GND_243</text>
<text x="87.6" y="192.7">242</text>
<text x="87.6" y="195.2">243</text>
<text x="87.6" y="197.8">247</text>
<text x="134.1" y="194">35</text>
<text x="134.1" y="196.5">39</text>
<text x="138.9" y="192.3">VSSC_25</text>
<text x="138.9" y="194.8">VSSC_35</text>
<text x="138.9" y="197.3">VSSC_39</text>
<text x="155.5" y="192.3">VSSC_260</text>
<text x="155.5" y="194.8">VSSC_262</text>
<text x="155.5" y="197.3">VSSC_264</text>
<text x="166.3" y="194">262</text>
<text x="166.3" y="196.5">264</text>
<text x="209" y="194">10</text>
<text x="209" y="196.5">11</text>
<text x="213.8" y="192.3">NC_9</text>
<text x="213.8" y="194.8">NC_10</text>
<text x="213.8" y="197.3">NC_11</text>
<text x="233.3" y="192.3">NC_44</text>
<text x="233.3" y="194.8">NC_45</text>
<text x="233.3" y="197.3">NC_46</text>
<text x="241.2" y="194">45</text>
<text x="241.2" y="196.5">46</text>
<text x="50" y="198.6">WRF_AFE_GND_232</text>
<text x="69.1" y="198.6">WRF_AFE_GND_247</text>
<text x="134.1" y="199">40</text>
<text x="134.1" y="201.6">42</text>
<text x="138.9" y="199.9">VSSC_40</text>
<text x="138.9" y="202.4">VSSC_42</text>
<text x="155.5" y="199.9">VSSC_265</text>
<text x="155.5" y="202.4">VSSC_266</text>
<text x="166.3" y="199">265</text>
<text x="166.3" y="201.6">266</text>
<text x="209" y="199">12</text>
<text x="209" y="201.6">13</text>
<text x="213.8" y="199.9">NC_12</text>
<text x="213.8" y="202.4">NC_13</text>
<text x="233.3" y="199.9">NC_47</text>
<text x="233.3" y="202.4">NC_51</text>
<text x="241.2" y="199">47</text>
<text x="241.2" y="201.6">51</text>
<text x="60.1" y="207.5">BCM43907_WLCSP</text>
<text x="60.3" y="209.7">WLCSP316_0.2mm</text>
<text x="134.1" y="204.1">50</text>
<text x="134.1" y="206.7">52</text>
<text x="134.1" y="209.2">53</text>
<text x="138.9" y="205">VSSC_50</text>
<text x="138.9" y="207.5">VSSC_52</text>
<text x="155.5" y="205">VSSC_272</text>
<text x="155.5" y="207.5">VSSC_273</text>
<text x="166.3" y="204.1">272</text>
<text x="166.3" y="206.7">273</text>
<text x="166.3" y="209.2">274</text>
<text x="209" y="204.1">16</text>
<text x="209" y="206.7">17</text>
<text x="209" y="209.2">18</text>
<text x="213.8" y="205">NC_16</text>
<text x="213.8" y="207.5">NC_17</text>
<text x="233.3" y="205">NC_54</text>
<text x="233.3" y="207.5">NC_55</text>
<text x="241.2" y="204.1">54</text>
<text x="241.2" y="206.7">55</text>
<text x="241.2" y="209.2">61</text>
<text x="134.1" y="211.7">56</text>
<text x="134.1" y="214.3">57</text>
<text x="138.9" y="210">VSSC_53</text>
<text x="138.9" y="212.6">VSSC_56</text>
<text x="138.9" y="215.1">VSSC_57</text>
<text x="155.5" y="210">VSSC_274</text>
<text x="155.5" y="212.6">VSSC_287</text>
<text x="155.5" y="215.1">VSSC_290</text>
<text x="166.3" y="211.7">287</text>
<text x="166.3" y="214.3">290</text>
<text x="209" y="211.7">19</text>
<text x="209" y="214.3">20</text>
<text x="213.8" y="210">NC_18</text>
<text x="213.8" y="212.6">NC_19</text>
<text x="213.8" y="215.1">NC_20</text>
<text x="233.3" y="210">NC_61</text>
<text x="233.3" y="212.6">NC_62</text>
<text x="233.3" y="215.1">NC_63</text>
<text x="241.2" y="211.7">62</text>
<text x="241.2" y="214.3">63</text>
<text x="134.1" y="216.8">58</text>
<text x="134.1" y="219.4">59</text>
<text x="134.1" y="221.9">60</text>
<text x="138.9" y="217.7">VSSC_58</text>
<text x="138.9" y="220.2">VSSC_59</text>
<text x="155.5" y="217.7">VSSC_291</text>
<text x="155.5" y="220.2">VSSC_292</text>
<text x="166.3" y="216.8">291</text>
<text x="166.3" y="219.4">292</text>
<text x="166.3" y="221.9">301</text>
<text x="209" y="216.8">23</text>
<text x="209" y="219.4">24</text>
<text x="209" y="221.9">26</text>
<text x="213.8" y="217.7">NC_23</text>
<text x="213.8" y="220.2">NC_24</text>
<text x="233.3" y="217.7">NC_64</text>
<text x="233.3" y="220.2">NC_65</text>
<text x="241.2" y="216.8">64</text>
<text x="241.2" y="219.4">65</text>
<text x="241.2" y="221.9">66</text>
<text x="134.1" y="224.4">79</text>
<text x="134.1" y="227">96</text>
<text x="138.9" y="222.7">VSSC_60</text>
<text x="138.9" y="225.3">VSSC_79</text>
<text x="138.9" y="227.8">VSSC_96</text>
<text x="155.5" y="222.7">VSSC_301</text>
<text x="155.5" y="225.3">VSSC_302</text>
<text x="155.5" y="227.8">VSSC_308</text>
<text x="166.3" y="224.4">302</text>
<text x="166.3" y="227">308</text>
<text x="209" y="224.4">27</text>
<text x="209" y="227">28</text>
<text x="213.8" y="222.7">NC_26</text>
<text x="213.8" y="225.3">NC_27</text>
<text x="213.8" y="227.8">NC_28</text>
<text x="233.3" y="222.7">NC_66</text>
<text x="233.3" y="225.3">NC_67</text>
<text x="233.3" y="227.8">NC_68</text>
<text x="241.2" y="224.4">67</text>
<text x="241.2" y="227">68</text>
<text x="36.3" y="229.3">GND</text>
<text x="94.7" y="229.3">GND</text>
<text x="133.2" y="229.5">104</text>
<text x="133.2" y="232.1">135</text>
<text x="138.9" y="230.4">VSSC_104</text>
<text x="138.9" y="232.9">VSSC_135</text>
<text x="155.5" y="230.4">VSSC_313</text>
<text x="155.5" y="232.9">VSSC_315</text>
<text x="166.3" y="229.5">313</text>
<text x="166.3" y="232.1">315</text>
<text x="209" y="229.5">29</text>
<text x="209" y="232.1">30</text>
<text x="213.8" y="230.4">NC_29</text>
<text x="213.8" y="232.9">NC_30</text>
<text x="233.3" y="230.4">NC_69</text>
<text x="233.3" y="232.9">NC_70</text>
<text x="241.2" y="229.5">69</text>
<text x="241.2" y="232.1">70</text>
<text x="133.2" y="234.6">177</text>
<text x="133.2" y="237.1">178</text>
<text x="133.2" y="239.7">182</text>
<text x="138.9" y="235.4">VSSC_177</text>
<text x="138.9" y="238">VSSC_178</text>
<text x="154.1" y="238">USB2_AVSS</text>
<text x="159.1" y="235.4">AVSS</text>
<text x="166.3" y="234.6">212</text>
<text x="166.3" y="237.1">168</text>
<text x="166.3" y="239.7">171</text>
<text x="209" y="234.6">31</text>
<text x="209" y="237.1">32</text>
<text x="209" y="239.7">33</text>
<text x="213.8" y="235.4">NC_31</text>
<text x="213.8" y="238">NC_32</text>
<text x="232.4" y="235.4">NC_179</text>
<text x="232.4" y="238">NC_180</text>
<text x="241.2" y="234.6">179</text>
<text x="241.2" y="237.1">180</text>
<text x="241.2" y="239.7">181</text>
<text x="133.2" y="242.2">183</text>
<text x="133.2" y="244.8">197</text>
<text x="138.9" y="240.5">VSSC_182</text>
<text x="138.9" y="243.1">VSSC_183</text>
<text x="138.9" y="245.6">VSSC_197</text>
<text x="151.8" y="243.1">USB2_AVSSBG</text>
<text x="153.2" y="245.6">AVSS_AUDIO</text>
<text x="154" y="240.5">USB2_DVSS</text>
<text x="166.3" y="242.2">172</text>
<text x="166.3" y="244.8">191</text>
<text x="209" y="242.2">34</text>
<text x="213.8" y="240.5">NC_33</text>
<text x="213.8" y="243.1">NC_34</text>
<text x="232.4" y="240.5">NC_181</text>
<text x="133.2" y="247.3">209</text>
<text x="133.2" y="249.8">210</text>
<text x="138.9" y="248.1">VSSC_209</text>
<text x="138.9" y="250.7">VSSC_210</text>
<text x="218.8" y="246.9">BCM43907_WLCSP</text>
<text x="219" y="249.1">WLCSP316_0.2mm</text>
<text x="126.5" y="259.8">GND</text>
<text x="143.9" y="262.1">BCM43907_WLCSP</text>
<text x="172.2" y="259.8">GND</text>
<text x="144.1" y="264.3">WLCSP316_0.2mm</text>
</g>
</svg>
